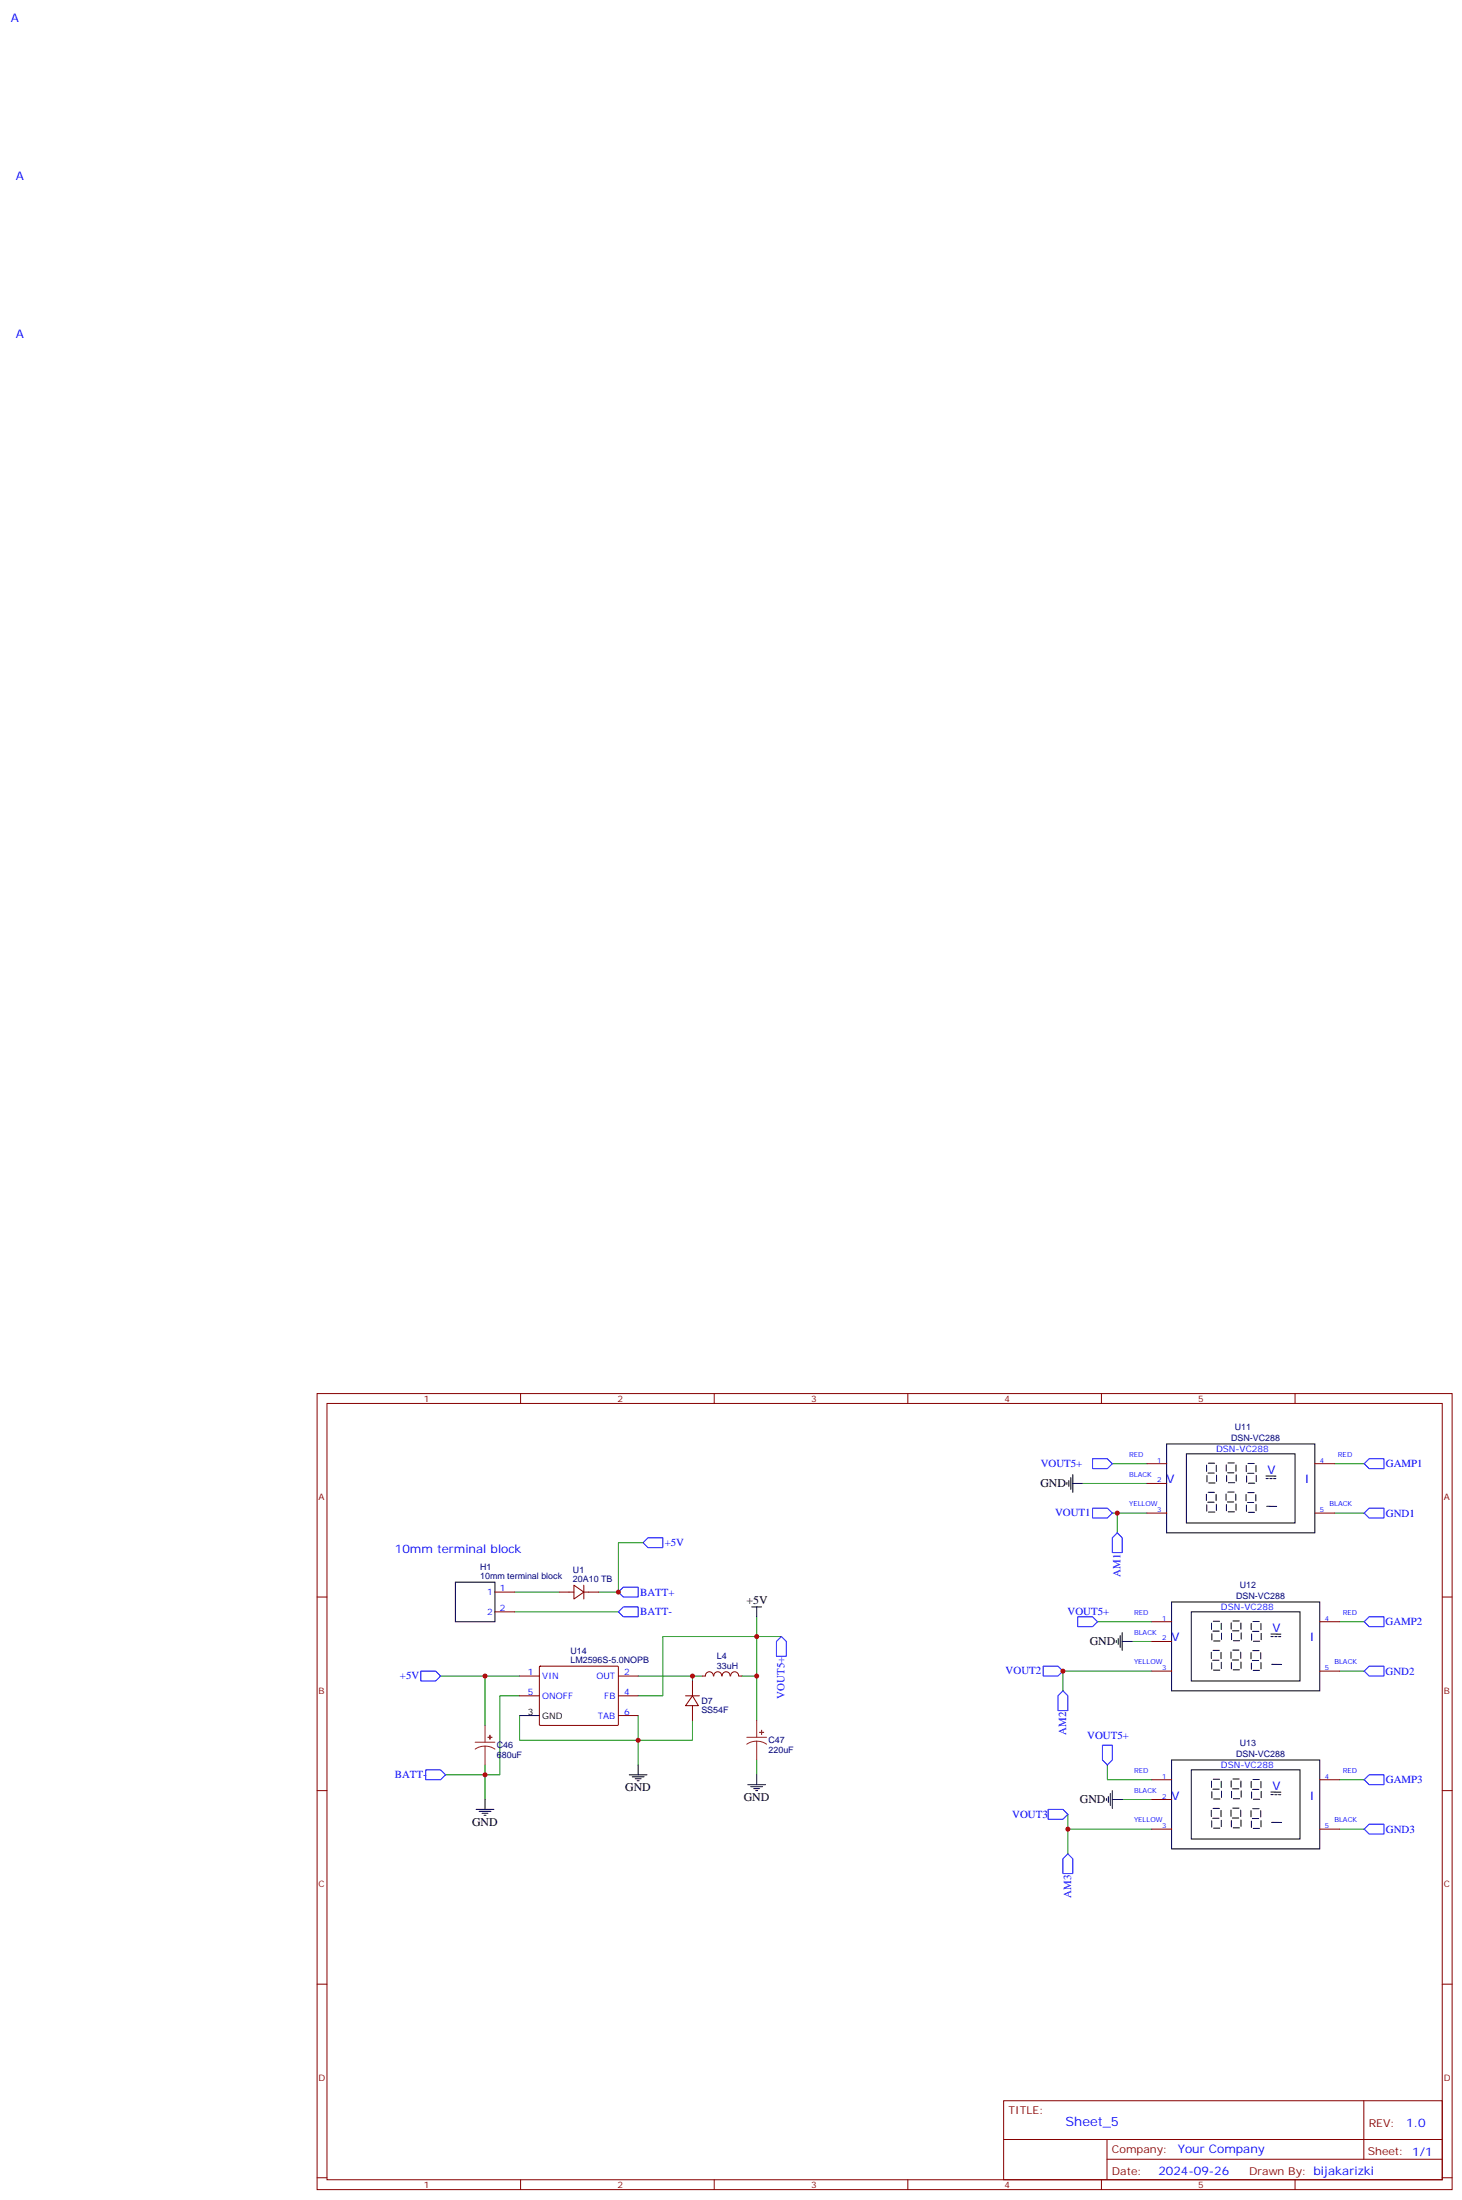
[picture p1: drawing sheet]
<svg xmlns="http://www.w3.org/2000/svg" width="522mm" height="786mm" viewBox="0 0 522 786" stroke-linecap="round" stroke-linejoin="round" font-family="sans-serif">
<g fill="none" stroke="#870000" stroke-width=".36">
<path d="M113.2 497.8h405.4v284.3h-405.4zM185.9 497.8v3.5M255.1 497.8v3.5M324.2 497.8v3.5M393.3 497.8v3.5M462.5 497.8v3.5M116.8 501.3h398.3v277.3h-398.3zM409.6 522.8h7M409.6 529.9h7M469.5 522.8h7.1M409.6 540.5h7M469.5 540.5h7.1"/>
<path d="M113.2 570.4h3.6M176.7 568.7h7.1M176.7 575.7h7.1M199.7 568.7h5.3M205 566.2l3.5 2.5-3.5 2.4zM208.5 568.7h5.3M208.5 566.2v4.9M411.3 579.3h7.1M471.3 579.3h7.1M515.1 570.4h3.5M185.6 598.7h7M192.7 595.3l28-.1 .1 20.9-28 .1z"/>
<path d="M220.8 598.7h7.1M250.8 598.7h1.1M251.9 598.6a1.41 1.41 0 0 1 1.4-1.5 1.41 1.41 0 0 1 1.4 1.5M254.9 598.6a1.41 1.41 0 0 1 1.4-1.5 1.41 1.41 0 0 1 1.4 1.5M257.9 598.6a1.41 1.41 0 0 1 1.4-1.5 1.41 1.41 0 0 1 1.4 1.5M260.9 598.6a1.41 1.41 0 0 1 1.5-1.5 1.41 1.41 0 0 1 1.4 1.5M263.9 598.7h1M411.3 586.3h7.1M411.3 596.9h7.1M471.3 596.9h7.1M185.6 605.7h7M220.8 605.7h7.1"/>
<path d="M220.8 612.8h7.1M244.8 605.7h5M247.3 605.7l2.1 3.5h-4.6zM247.3 600.4v5.3M247.3 609.2v5.3M113.2 639.6h3.6M411.3 635.7h7.1M471.3 635.7h7.1M515.1 639.6h3.5M411.3 642.8h7.1M411.3 653.3h7.1M471.3 653.3h7.1"/>
<path d="M113.2 708.7h3.6M515.1 708.7h3.5M358.4 750.4h156.7v28.2h-156.7zM487 750.4l.1 20.9M113.2 777.9h3.6M185.9 778.6v3.5M255.1 778.6v3.5M324.2 778.6v3.5M358.5 764.2h156.4M393.3 778.6v3.5M395.3 771.3h119.6M395.3 764.2v14.1"/>
<path d="M462.5 778.6v3.5M515.1 777.9h3.5"/>
</g>
<g fill="none" stroke="#008700" stroke-width=".36">
<path d="M386.6 529.9h23M397.2 522.8h12.4M476.6 522.8h10.6M229.7 551h-8.9v17.7h-7M397.2 540.5h12.4M399 540.5v7M476.6 540.5h10.6M183.8 568.7h15.9M183.8 575.7h37M270.2 577.5v7.1h8.8M391.9 579.3h19.4M478.4 579.3h8.8"/>
<path d="M157.3 598.7h15.9M185.6 598.7h-12.4v17.6M227.9 598.7h19.4M250.8 598.7h-3.5v1.7M264.9 598.7h5.3v-14.1h-33.5v21.1h-8.8M270.2 598.7v15.8M404.3 586.3h7M411.3 596.9h-31.7v7.1M478.4 596.9h8.8M185.6 612.8v8.8h61.7v-7.1M185.6 605.7h-7.1v28.2h-19.4M227.9 612.8v17.6"/>
<path d="M173.2 630.4v12.4M270.2 628.6v5.3M395.5 630.4v5.3h15.8M478.4 635.7h8.8M381.4 648.1v5.2M400.8 642.8h10.5M411.3 653.3h-29.9v8.9M478.4 653.3h8.8"/>
</g>
<g fill="none" stroke="#00f" stroke-width=".36">
<path d="M390.2 521.1h5.3l1.7 1.7-1.7 1.8h-5.3zM390.2 538.7h5.3l1.7 1.8-1.7 1.7h-5.3zM488.9 521.1h5.3v3.5h-5.3l-1.7-1.8zM488.9 538.7h5.3v3.5h-5.3l-1.7-1.7zM229.7 551l1.7-1.7h5.3v3.5h-5.3zM399 547.5l1.8 1.8v5.3h-3.6v-5.3zM220.8 575.7l1.8-1.7h5.3v3.5h-5.3zM220.8 568.7l1.8-1.8h5.3v3.5h-5.3zM384.9 577.5h5.3l1.7 1.8-1.7 1.7h-5.3zM487.2 579.3l1.7-1.8h5.3v3.5h-5.3zM150.3 596.9h5.3l1.7 1.8-1.7 1.7h-5.3zM279 584.6l1.8 1.7v5.3h-3.5v-5.3z"/>
<path d="M372.5 595.1h5.3l1.8 1.8-1.8 1.8h-5.3zM488.9 595.1h5.3v3.6h-5.3l-1.7-1.8zM377.8 605.7l1.8-1.7 1.8 1.7v5.3h-3.6zM152 632.2h5.3l1.8 1.7-1.8 1.8h-5.3zM393.7 623.4h3.5v5.2l-1.7 1.8-1.8-1.8zM488.9 633.9h5.3v3.6h-5.3l-1.7-1.8zM374.3 646.3h5.3l1.8 1.8-1.8 1.7h-5.3zM487.2 653.3l1.7-1.7h5.3v3.5h-5.3zM381.4 662.2l1.7 1.7v5.3h-3.5v-5.3z"/>
</g>
<g fill="none" stroke="#000" stroke-width=".36">
<path d="M416.6 515.8h52.9v31.7h-52.9zM423.7 519.3h38.8v24.7h-38.8zM381 529.5v.7M381.7 528.8v2.1M382.4 527.8v4.2M383.1 529.9h3.5M383.1 526.7v6.3M430.8 533.7v2.3M430.9 523.3v2.3M431 537.5v2.2M431 527.1v2.2M431.3 536.6h2.3"/>
<path d="M431.4 526.2h2.2M431.4 533h2.3M431.5 522.6h2.3M431.7 529.7h2.2M434.3 533.8v2.2M434.4 523.4v2.2M434.4 537.3v2.2M434.5 526.9v2.2M437.9 533.6v2.3M437.9 523.2v2.3M438 537.4v2.2M438 527v2.2"/>
<path d="M438.4 536.5h2.2M438.4 526.1h2.3M438.5 533h2.2M438.5 522.5h2.3M438.7 529.6h2.2M441.3 533.7v2.2M441.4 523.3v2.2M441.4 537.2v2.3M441.5 526.8v2.2M445 533.8v2.3M445.1 523.4v2.3M445.1 537.6v2.2"/>
<path d="M445.2 527.2v2.2M445.5 536.7h2.2M445.6 526.3h2.2M445.6 533.1h2.3M445.7 522.7h2.2M445.8 529.8h2.3M448.5 533.9v2.2M448.5 523.5v2.2M448.6 537.4v2.2M448.6 527v2.2M452.1 527.2l3.6 .1M452.1 528.1h.8"/>
<path d="M452.4 538l3.5 .1M453.5 528.1h.8M454.8 528.1h.8M431.6 540.1h2.3M438.6 540h2.3M445.8 540.2h2.2M162.6 565.1h14.1v14.2h-14.1zM268.5 574h3.5M270.2 574v3.5M418.4 572.2h52.9v31.8h-52.9zM425.4 575.7h38.9v24.7h-38.9zM432.7 579.8v2.2"/>
<path d="M433.3 579.1h2.2M436.1 579.8v2.3M439.7 579.7v2.2M440.3 579h2.2M443.2 579.7v2.3M446.8 579.9v2.2M447.5 579.2h2.2M450.3 579.9v2.2M398.6 586v.7M399.3 585.3v2.1M400 584.2v4.2M400.8 586.3h3.5"/>
<path d="M400.8 583.1v6.4M432.6 590.2v2.2M432.7 593.9v2.3M432.8 583.5v2.3M433.1 593h2.2M433.2 582.6h2.2M433.2 589.5h2.3M433.4 596.5h2.2M433.4 586.1h2.3M436.1 590.2v2.3M436.2 593.7v2.3M436.2 583.3v2.3"/>
<path d="M439.6 590.1v2.2M439.7 593.8v2.3M439.8 583.4v2.3M440.1 592.9h2.3M440.2 582.5h2.2M440.2 589.4h2.3M440.4 596.5h2.2M440.5 586h2.2M443.1 590.1v2.3M443.2 593.7v2.2M443.2 583.2v2.3M446.8 590.3v2.2"/>
<path d="M446.9 594v2.3M447 583.6v2.3M447.3 593.1h2.2M447.3 582.7h2.3M447.4 589.6h2.2M447.5 596.6h2.3M447.6 586.2h2.3M450.2 590.3v2.3M450.3 593.8v2.3M450.4 583.4v2.3M453.9 583.7h3.5M453.9 584.6h.8"/>
<path d="M454.1 594.5h3.6M455.3 584.6h.8M456.6 584.6h.8M185.6 612.8h7M224.7 633.9h6.4M225.8 634.6h4.2M226.8 635.4h2.2M227.5 636.1h.7M227.9 630.4v3.5M267.1 637.5h6.3M268.1 638.2h4.2M269.2 638.9h2.1"/>
<path d="M269.9 639.6h.7M270.2 633.9v3.6M397.2 639.6v6.3M418.4 628.6h52.9v31.8h-52.9zM425.4 632.2h38.9v24.7h-38.9zM432.7 636.2v2.3M432.8 640v2.2M433.2 639.1h2.2M433.3 635.5h2.2M436.1 636.3v2.2M436.2 639.8v2.2M439.7 636.1v2.3"/>
<path d="M439.8 639.9v2.2M440.2 639h2.2M440.3 635.4h2.2M443.2 636.2v2.2M443.2 639.7v2.2M446.8 636.3v2.3M447.3 639.1h2.3M447.5 635.6h2.2M450.3 636.3v2.3M450.4 639.9v2.2M170 646.3h6.4M171.1 647h4.2"/>
<path d="M172.2 647.7h2.1M172.9 648.4h.7M173.2 642.8v3.5M395.1 642.4v.7M395.8 641.7v2.1M396.5 640.6v4.3M397.2 642.8h3.6M432.6 646.6v2.3M432.7 650.4v2.2M433.1 649.5h2.2M433.2 645.9h2.3M433.4 653h2.2"/>
<path d="M433.4 642.6h2.3M436.1 646.7v2.2M436.2 650.2v2.2M439.6 646.5v2.3M439.7 650.3v2.2M440.1 649.4h2.3M440.2 645.8h2.3M440.4 652.9h2.2M440.5 642.5h2.2M443.1 646.6v2.2M443.2 650.1v2.2M446.8 646.7v2.3"/>
<path d="M446.9 650.5v2.2M447 640.1v2.2M447.3 649.6h2.2M447.4 646h2.2M447.5 653.1h2.3M447.6 642.7h2.3M450.2 646.8v2.2M450.3 650.3v2.2M453.9 640.1h3.5M453.9 641h.8M454.1 650.9l3.6 .1M455.3 641h.8"/>
<path d="M456.6 641h.8"/>
</g>
<path d="M173.2 616.3v6M270.2 614.5v6M169.7 622.3h7M173.2 623.7l-1.8 .2-1.7 .9M173.2 623.7l1.9 .3 1.6 .8M173.2 623.7v6.7M266.7 620.5h7.1M270.2 621.9l-1.8 .3-1.7 .8M270.2 621.9l1.9 .3 1.7 .8M270.2 621.9v6.7" fill="none" stroke="#8c2424" stroke-width=".36"/>
<g fill="#8c2424" stroke="#8c2424" stroke-width=".36">
<path d="M271.3 618.8h1.4z"/>
<path d="M272 618.1v1.4z"/>
<path d="M174.3 620.5l1.4 .1z"/>
<path d="M174.9 619.8l.1 1.4z"/>
</g>
<g fill="#c00">
<circle cx="270.2" cy="598.7" r=".88"/>
<circle cx="270.2" cy="584.6" r=".88"/>
<circle cx="247.3" cy="598.7" r=".88"/>
<circle cx="227.9" cy="621.6" r=".88"/>
<circle cx="173.2" cy="633.9" r=".88"/>
<circle cx="173.2" cy="598.7" r=".88"/>
<circle cx="220.8" cy="568.7" r=".88"/>
<circle cx="399" cy="540.5" r=".88"/>
<circle cx="381.4" cy="653.3" r=".88"/>
<circle cx="379.6" cy="596.9" r=".88"/>
</g>
<text font-size="4.6" fill="#00f" x="380.5" y="759.4">Sheet_5</text>
<g font-size="4.2" fill="#00f">
<text x="3.9" y="7.8">A</text>
<text x="5.6" y="64.2">A</text>
<text x="5.6" y="120.6">A</text>
<text x="452.6" y="526.4">V</text>
<text x="416.6" y="529.9">V</text>
<text x="466" y="529.9">I</text>
<text x="141" y="554.8">10mm terminal block</text>
<text x="418.4" y="586.3">V</text>
<text x="454.4" y="582.8">V</text>
<text x="467.8" y="586.3">I</text>
<text x="454.4" y="639.3">V</text>
<text x="418.4" y="642.8">V</text>
<text x="467.8" y="642.8">I</text>
<text x="502.2" y="759.6">1.0</text>
<text x="420.6" y="769.2">Your Company</text>
<text x="413.7" y="777">2024-09-26</text>
</g>
<g font-size="4.2">
<text x="371.5" y="531.3">GND</text>
<text x="266.6" y="572.9">+5V</text>
<text x="389.2" y="587.7">GND</text>
<text x="223.3" y="639.9">GND</text>
<text x="265.6" y="643.4">GND</text>
<text x="385.6" y="644.2">GND</text>
<text x="168.6" y="652.2">GND</text>
</g>
<g font-size="3.9" fill="#00f">
<text x="371.7" y="523.9">VOUT5+</text>
<text x="494.9" y="524.1">GAMP1</text>
<text x="376.8" y="541.7">VOUT1</text>
<text x="494.9" y="541.8">GND1</text>
<text x="237.4" y="552.4">+5V</text>
<text x="400.2" y="563.2" transform="rotate(-90 400.2 563.2)">AM1</text>
<text x="228.6" y="570">BATT+</text>
<text x="228.6" y="576.9">BATT-</text>
<text x="381.2" y="577">VOUT5+</text>
<text x="494.8" y="580.6">GAMP2</text>
<text x="142.8" y="599.8">+5V</text>
<text x="359.1" y="598.1">VOUT2</text>
<text x="494.8" y="598.2">GND2</text>
<text x="280.2" y="606.7" transform="rotate(-90 280.2 606.7)">VOUT5+</text>
<text x="380.8" y="619.7" transform="rotate(-90 380.8 619.7)">AM2</text>
<text x="388.3" y="621.1">VOUT5+</text>
<text x="141" y="635.1">BATT-</text>
<text x="494.9" y="637">GAMP3</text>
<text x="361.5" y="649.3">VOUT3</text>
<text x="494.9" y="654.7">GND3</text>
<text x="382.5" y="677.9" transform="rotate(-90 382.5 677.9)">AM3</text>
</g>
<g font-size="3.9" fill="#800">
<text x="360.2" y="754.9">TITLE:</text>
<text x="488.8" y="759.6">REV:</text>
<text x="397.1" y="769.1">Company:</text>
<text x="488.5" y="769.8">Sheet: 1/1</text>
<text x="397.1" y="776.8">Date:</text>
<text x="446.1" y="776.9">Drawn By: bijakarizki</text>
</g>
<g font-size="3.2" fill="#800">
<text x="151.3" y="500.8">1</text>
<text x="220.5" y="500.8">2</text>
<text x="289.6" y="500.8">3</text>
<text x="358.8" y="500.8">4</text>
<text x="427.9" y="500.8">5</text>
<text x="113.8" y="535.9">A</text>
<text x="515.6" y="535.9">A</text>
<text x="113.8" y="605">B</text>
<text x="515.6" y="605">B</text>
<text x="113.8" y="674.2">C</text>
<text x="515.6" y="674.2">C</text>
<text x="113.8" y="743.3">D</text>
<text x="515.6" y="743.3">D</text>
<text x="151.3" y="781.6">1</text>
<text x="220.5" y="781.6">2</text>
<text x="289.6" y="781.6">3</text>
<text x="358.8" y="781.6">4</text>
<text x="427.9" y="781.6">5</text>
</g>
<g font-size="3.2" fill="#000080">
<text x="439.7" y="514.7">DSN-VC288</text>
<text x="441" y="510.9">U11</text>
<text x="171.5" y="560.7">H1</text>
<text x="204.6" y="561.8">U1</text>
<text x="171.5" y="564.1">10mm terminal block</text>
<text x="204.6" y="565.1">20A10 TB</text>
<text x="442.8" y="567.4">U12</text>
<text x="441.5" y="571.1">DSN-VC288</text>
<text x="203.7" y="590.7">U14</text>
<text x="256" y="592.7">L4</text>
<text x="203.7" y="594.1">LM2596S-5.0NOPB</text>
<text x="256" y="596.1">33uH</text>
<text x="250.5" y="612">SS54F</text>
<text x="250.5" y="608.6">D7</text>
<text x="274.5" y="622.7">C47</text>
<text x="442.8" y="623.8">U13</text>
<text x="177.4" y="627.9">680uF</text>
<text x="177.4" y="624.5">C46</text>
<text x="274.5" y="626.1">220uF</text>
<text x="441.5" y="627.6">DSN-VC288</text>
</g>
<g font-size="3.2" fill="#00f">
<text x="434.3" y="518.8">DSN-VC288</text>
<text x="174" y="569.7">1</text>
<text x="178.5" y="568.3">1</text>
<text x="178.5" y="575.4">2</text>
<text x="436" y="575.2">DSN-VC288</text>
<text x="174" y="576.8">2</text>
<text x="188.5" y="598.3">1</text>
<text x="193.7" y="599.7">VIN</text>
<text x="213" y="599.7">OUT</text>
<text x="223" y="598.3">2</text>
<text x="188.5" y="605.4">5</text>
<text x="223" y="605.4">4</text>
<text x="193.7" y="606.8">ONOFF</text>
<text x="215.8" y="606.8">FB</text>
<text x="213.5" y="613.8">TAB</text>
<text x="223" y="612.4">6</text>
<text x="436" y="631.6">DSN-VC288</text>
</g>
<g font-size="3.2">
<text x="188.5" y="612.4">3</text>
<text x="193.7" y="613.8">GND</text>
</g>
<g font-size="2.5" fill="#00f">
<text x="403.2" y="520.3">RED</text>
<text x="477.8" y="520.3">RED</text>
<text x="403.2" y="527.4">BLACK</text>
<text x="413.3" y="522.5">1</text>
<text x="471.3" y="522.5">4</text>
<text x="413.3" y="529.5">2</text>
<text x="403.2" y="538">YELLOW</text>
<text x="474.8" y="538">BLACK</text>
<text x="413.3" y="540.1">3</text>
<text x="471.3" y="540.1">5</text>
<text x="405" y="576.8">RED</text>
<text x="415.1" y="578.9">1</text>
<text x="473.1" y="578.9">4</text>
<text x="479.5" y="576.8">RED</text>
<text x="405" y="583.8">BLACK</text>
<text x="415.1" y="586">2</text>
<text x="405" y="594.4">YELLOW</text>
<text x="415.1" y="596.5">3</text>
<text x="473.1" y="596.5">5</text>
<text x="476.5" y="594.4">BLACK</text>
<text x="405" y="633.2">RED</text>
<text x="415.1" y="635.4">1</text>
<text x="473.1" y="635.4">4</text>
<text x="479.5" y="633.2">RED</text>
<text x="405" y="640.3">BLACK</text>
<text x="415.1" y="642.4">2</text>
<text x="405" y="650.9">YELLOW</text>
<text x="415.1" y="653">3</text>
<text x="473.1" y="653">5</text>
<text x="476.5" y="650.9">BLACK</text>
</g>
</svg>
